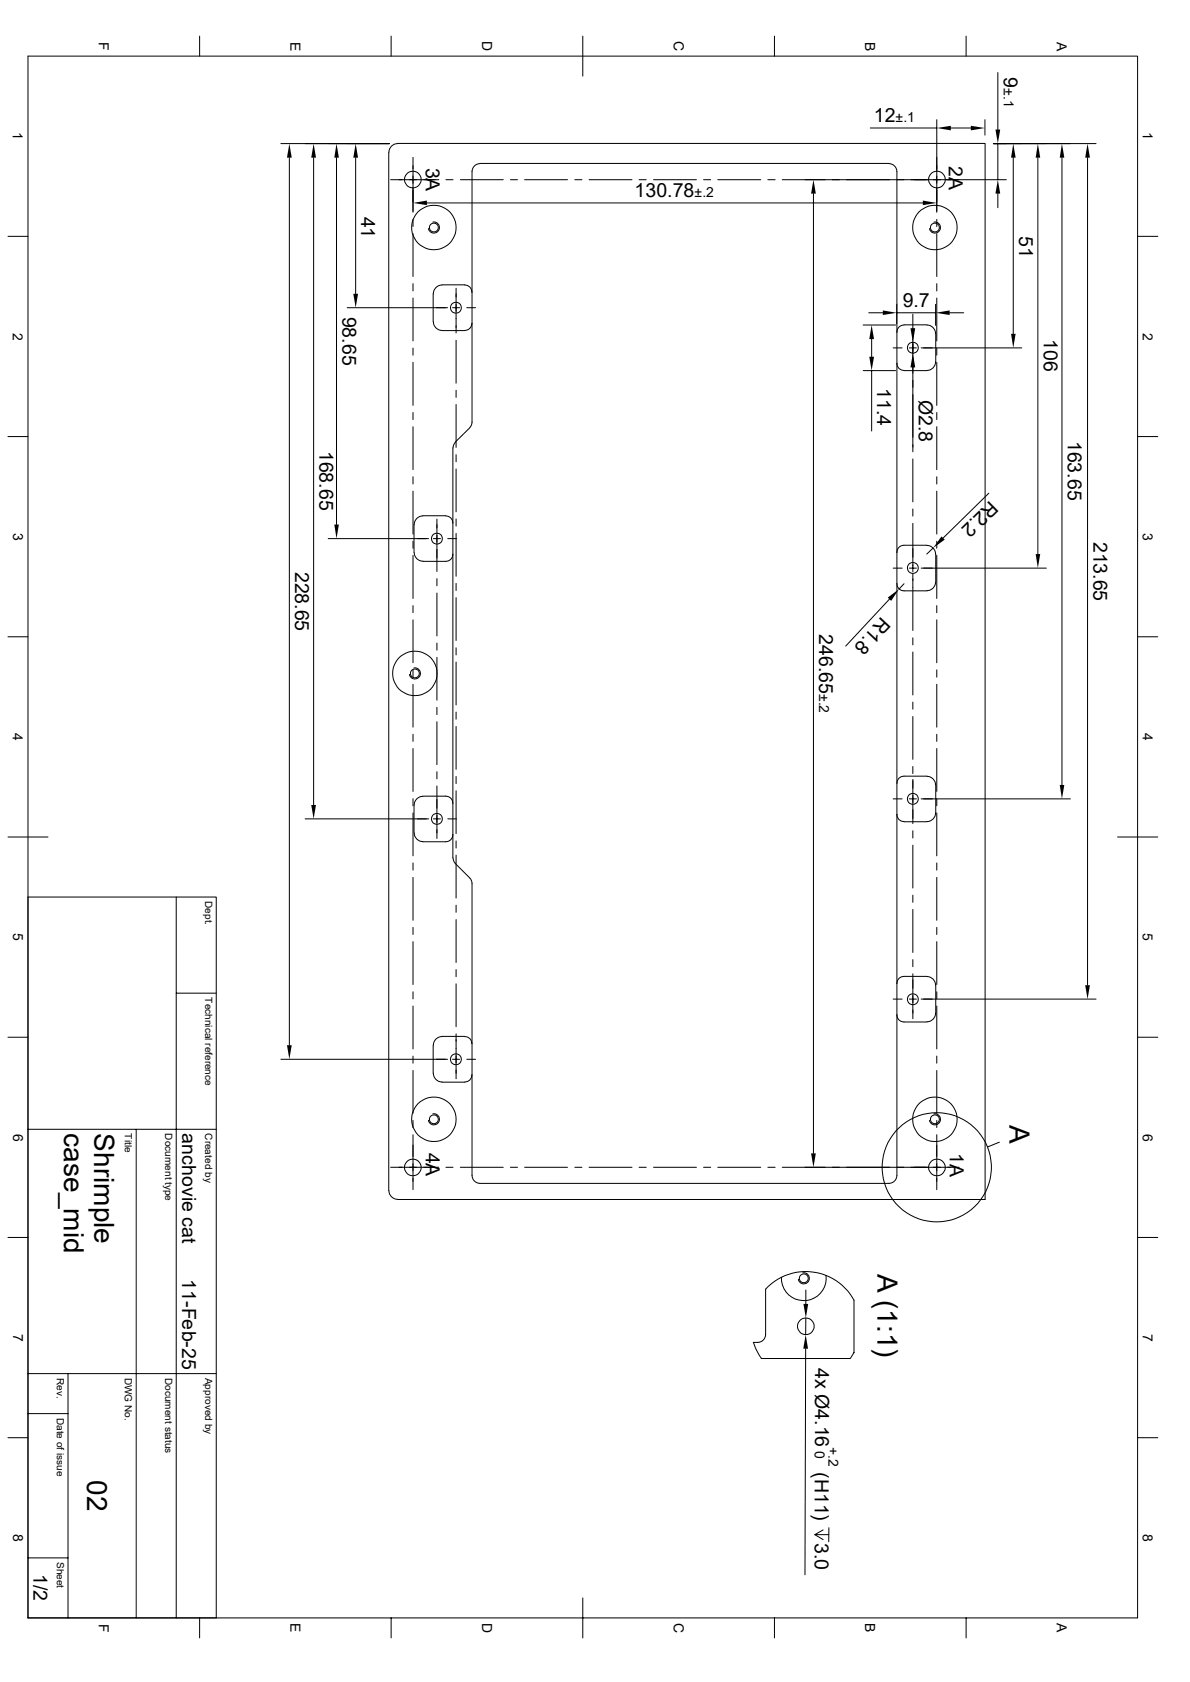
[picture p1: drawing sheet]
<svg xmlns="http://www.w3.org/2000/svg" width="297mm" height="420mm" viewBox="0 0 297 420" stroke-linecap="round" stroke-linejoin="round" font-family="sans-serif">
<g fill="none" stroke="#000" stroke-width=".25">
<path d="M7 14h276.9v390h-276.9zM49.8 9v5M97.6 9v5M145.5 9v10M193.3 9v5M241.1 9v5M249 18.1v14.2M70.1 35.9h27.1M72.2 39.4v221.6M78.3 39.4v161.6M84 39.4v91.6M88.8 39.4v34"/>
<path d="M97 38v259.3M99.2 35.9a2.17 2.17 0 0 0-2.1 2.1M99.2 35.8h146.7v263.7h-146.7M103.1 39.3v13.7M217.2 32h16.6M233.8 29.9v23.1M237.3 32h5M245.8 29.9v3.8M247.9 35.9h25.7M249 35.9v9M252.9 39.4v44M259 39.4v98.9"/>
<path d="M265 39.4v156.6M271.4 39.4v206.6M2 59h5M103.1 54.8v1.8M103.1 58.3v10.7M106.6 50.7h123.7M108 55.5a1.39 1.39 0 0 1 1.7 1.1 1.39 1.39 0 0 1-1.1 1.6 1.39 1.39 0 0 1-1.7-1.1M109.5 44.9h-12M111.3 44.9h1.8M114.9 44.9h10.7M119.8 40.9a2.02 2.02 0 0 0-2 1.9v62.6l-.3 1.1-3.9 3.9M119.8 40.8h102.1"/>
<path d="M127.4 44.9h1.8M130.9 44.9h10.7M143.5 44.9h1.7M147 44.9h10.7M159.5 44.9h1.8M163.1 44.9h10.7M175.6 44.9h1.8M179.2 44.9h10.7M191.6 44.9h1.9M195.2 44.9h56M203 48.3v239.7M221.9 40.9a2.02 2.02 0 0 1 2 1.9v250.7a2.02 2.02 0 0 1-2 2h-102.1a2.02 2.02 0 0 1-2-2v-72.9l-.3-1.1-3.9-3.9"/>
<path d="M233.1 55.5a1.39 1.39 0 0 1 1.6 1.1 1.39 1.39 0 0 1-1.1 1.6 1.39 1.39 0 0 1-1.6-1.1M233.8 54.8v1.8M233.8 58.3v10.7M249 48.3v3.6M283.9 59h5.1M86.7 76.8h25M103.1 70.8v1.8M103.1 74.4v10.7M112.9 76.8h1.8M113.8 72v11.1M116.5 76.8h2.2M117.8 72.9a1.74 1.74 0 0 0-1.8-1.7l-5.7-.1a2.24 2.24 0 0 0-2.1 2.2l-.1 7a2.24 2.24 0 0 0 2.2 2.2"/>
<path d="M216.8 78.1h3.5M223.8 76v4.9M223.8 78.1h9.7M227.8 78.4v34.4M233.5 76v5.2M233.8 70.8v1.8M233.8 74.4v10.7M237 78.1h3.5M103.1 86.9v1.8M103.1 90.5v10.7M110.3 82.5h5.7M113.8 85v10.7"/>
<path d="M113.8 97.5v1.7M117.8 80.7a1.74 1.74 0 0 1-1.8 1.8M215.4 92.5h8.1M215.4 81.2h8.1M217.6 84.7v4.4M217.6 92.5v15.1M222.9 86.9h2.3M223.9 90.7a1.74 1.74 0 0 0 1.7 1.8M225.6 81.2a1.74 1.74 0 0 0-1.7 1.7M225.6 81.1h5.8M225.6 92.5h5.8M226.9 86.9h1.8"/>
<path d="M229.9 86.9h25.1M231.4 81.2a2.17 2.17 0 0 1 2.1 2.1M233.5 90.3a2.17 2.17 0 0 1-2.1 2.2M233.6 83.3v7M233.8 86.9v1.8M233.8 90.5v10.7M2 109h5M103.1 103v1.8M103.1 106.6v10.7M103.1 119v1.9M113 111.8v102.4M113.7 110.4l-.5 .7-.1 .7"/>
<path d="M113.8 101v10.7M113.8 113.5v1.8M113.8 117.1v10.7M227.8 114.6v10.7M233.8 103v1.8M233.8 106.6v10.7M233.8 119v1.9M283.9 109h5.1M81.9 134.5h25.1M103.1 122.6v10.7M103.1 135.1v1.8M103.1 138.7v10.7"/>
<path d="M103.3 131v7M103.4 138a2.24 2.24 0 0 0 2.1 2.2h5.8a1.74 1.74 0 0 0 1.7-1.8M105.5 128.8h5.8M105.5 128.8a2.17 2.17 0 0 0-2.1 2.2M108.2 134.5h1.7M109.1 129.6v13.1M111.3 128.8a1.74 1.74 0 0 1 1.7 1.8M111.8 134.5h2.2M113.8 129.6v1.8M113.8 133.2v10.7M227.8 127.1v1.8M227.8 130.7v12"/>
<path d="M231.4 136.2a2.17 2.17 0 0 1 2.1 2.1M231.4 136.1h-5.8a1.74 1.74 0 0 0-1.7 1.8M232.9 136.8l-1.6 1.5M233.6 138.3v7M233.8 122.6v10.7M233.8 135.1v1.8M233.8 138.7v10.7M246.8 123.1l-11.4 11.3M2 159h5M103.1 151.2v1.8M103.1 154.8v10.7M109.1 144.5v1.8"/>
<path d="M109.1 148.1v10.7M113.8 145.7v1.7M113.8 149.2v10.7M222 149.6l-10.9 11.7M222.9 141.9h2.3M225.6 145.8l-1.2 1.3M226.9 141.9h1.8M227.8 143.2v14.2M227.8 159.3v1.7M229.9 141.9h31.3M233.5 145.3a2.24 2.24 0 0 1-2.1 2.2h-5.8a1.74 1.74 0 0 1-1.7-1.7M233.8 151.2v1.8"/>
<path d="M233.8 154.8v10.7M283.9 159h5.1M103.1 167.3v1.8M103.1 170.9v10.7M103.3 166.8a1.39 1.39 0 0 1 1.6 1.1 1.39 1.39 0 0 1-1.1 1.6 1.39 1.39 0 0 1-1.6-1.1M109.1 160.6v1.7M109.1 164.1v10.7M109.1 176.6v1.8M113.8 161.8v1.7M113.8 165.3v10.7M113.8 177.8v1.8M227.8 162.8v10.7"/>
<path d="M227.8 175.3v1.8M227.8 178.9v10.7M233.8 167.3v1.8M233.8 170.9v10.7M103.1 183.3v1.8M103.1 186.9v10.7M103.1 199.4v1.8M105.5 198.8h5.8a1.74 1.74 0 0 1 1.7 1.8M105.5 198.8a2.17 2.17 0 0 0-2.1 2.2M109.1 180.2v10.7M109.1 192.7v1.8M109.1 196.3v13.1"/>
<path d="M113.8 181.4v10.7M113.8 193.9v1.8M113.8 197.4v10.8M222.9 199.5h2.3M226.9 199.5h1.8M227.8 191.4v1.8M227.8 194.6v11.1M229.9 199.5h37.3M231.4 193.8a2.17 2.17 0 0 1 2.1 2.2M231.4 193.8h-5.8a1.74 1.74 0 0 0-1.7 1.8M233.6 196v7M233.8 183.3v1.8"/>
<path d="M233.8 186.9v10.7M233.8 199.4v1.8M2 209h10M76.2 204.5h30.8M103.1 203v10.7M103.1 215.5v1.8M103.1 219.1v10.7M103.3 201v7M103.4 208a2.17 2.17 0 0 0 2.1 2.1M108.2 204.5h1.7M111.8 204.5h2.2M113 208.4a1.74 1.74 0 0 1-1.7 1.8h-5.8"/>
<path d="M113.1 214.2l.1 .8 .5 .6M113.8 210v1.8M113.8 213.5v10.7M227.8 207.4v1.9M227.8 211v10.7M233.5 203a2.24 2.24 0 0 1-2.1 2.2l-5.8-.1a1.74 1.74 0 0 1-1.7-1.7M233.8 203v10.7M233.8 215.5v1.8M233.8 219.1v10.7M278.9 209h10.1M7 224h47v180M44 224v180"/>
<path d="M103.1 231.6v1.7M103.1 235.1v10.7M113.8 226v1.8M113.8 229.6v10.7M227.8 223.5v1.8M227.8 227.1v10.7M227.8 239.6v1.8M233.8 231.6v1.7M233.8 235.1v10.7M2 259h5M44 248h10M103.1 247.6v1.8"/>
<path d="M103.1 251.2v10.7M110.3 258.8h5.7M110.3 258.8a2.17 2.17 0 0 0-2.1 2.2l-.1 7a2.24 2.24 0 0 0 2.2 2.2M113.8 242.1v1.8M113.8 245.7v10.7M113.8 258.1v11.3M116 258.8a1.74 1.74 0 0 1 1.8 1.8M222.9 249.5h2.3M223.9 253.4a1.74 1.74 0 0 0 1.7 1.8h5.8M226.9 249.5h1.8M227.8 243.2v11.2M229.9 249.5h43.7"/>
<path d="M231.4 243.8a2.17 2.17 0 0 1 2.1 2.2M231.4 243.8h-5.8a1.74 1.74 0 0 0-1.7 1.8M233.5 253a2.17 2.17 0 0 1-2.1 2.1M233.6 246v7M233.8 247.6v1.8M233.8 251.2v10.7M283.9 259h5.1M70.1 264.5h41.6M103.1 263.7v1.8M103.1 267.3v10.7M103.1 279.8v1.8M108 278.1a1.39 1.39 0 0 1 1.7 1.1 1.39 1.39 0 0 1-1.1 1.7 1.39 1.39 0 0 1-1.7-1.2"/>
<path d="M110.3 270.2h5.7M112.9 264.5h1.8M116.5 264.5h2.2M117.8 268.4a1.74 1.74 0 0 1-1.8 1.8M233.1 278.1a1.39 1.39 0 0 1 1.6 1.1 1.39 1.39 0 0 1-1.1 1.7 1.39 1.39 0 0 1-1.6-1.2M233.8 263.7v1.8M233.8 267.3v10.7M233.8 279.8v1.8M7 282h47M34 282v122M97.1 297.3a2.17 2.17 0 0 0 2.1 2.2M103.1 283.3v13.8"/>
<path d="M109.5 291.5h-12M111.3 291.5h1.8M114.9 291.5h10.7M127.4 291.5h1.8M130.9 291.5h10.7M143.5 291.5h1.7M147 291.5h10.7M159.5 291.5h1.8M163.1 291.5h10.7M175.6 291.5h1.8M179.2 291.5h10.7M191.6 291.5h1.9"/>
<path d="M195.2 291.5h44.2M233.8 283.3v13.8M249.4 285.2l-2.9 1.2M2 309h5M195 318.9l-2 1.3-1.9 1.7v11.3a2.02 2.02 0 0 1-2 2h-1.1M200.4 317.8a1.39 1.39 0 0 1 1.6 1.1 1.39 1.39 0 0 1-1.1 1.7 1.39 1.39 0 0 1-1.6-1.2M206.2 318.5a13.6 13.6 0 0 1 6.9 6.2v13l-.9 1.5h-22.2M206.2 318.5a5.6 5.6 0 0 1-5.3 6.3 5.6 5.6 0 0 1-5.9-5.9M206.2 318.5a13.5 13.5 0 0 0-11.2 .4M283.9 309h5.1M188 335.2l.6 1.4 1.4 2.6M201.1 336.8l-.2 56.4"/>
<path d="M201.1 322.1v3.5M201.1 329.1v4.1M2 359h5M7 353h10M7 343h47M17 343v61M283.9 359h5.1M7 389h10M145.5 399v10M203.4 383.2l2 1.2M205.4 382l-2 1.2h3.4M206.9 381.5l-.1 3.5"/>
<path d="M49.8 404v5M97.6 404v5M193.3 404v5M241.1 404v5"/>
<circle cx="103" cy="44.8" r="2.07"/>
<circle cx="108.3" cy="56.8" r="5.5"/>
<circle cx="108.3" cy="56.8" r="1.11"/>
<circle cx="233.3" cy="56.8" r="5.5"/>
<circle cx="233.3" cy="56.8" r="1.11"/>
<circle cx="233.8" cy="44.8" r="2.07"/>
<circle cx="113.8" cy="76.8" r="1.36"/>
<circle cx="227.8" cy="86.8" r="1.36"/>
<circle cx="109.1" cy="134.5" r="1.36"/>
<circle cx="227.8" cy="141.8" r="1.36"/>
<circle cx="103.5" cy="168.2" r="5.5"/>
<circle cx="103.6" cy="168.1" r="1.11"/>
<circle cx="227.8" cy="199.5" r="1.36"/>
<circle cx="109.1" cy="204.5" r="1.36"/>
<circle cx="227.8" cy="249.5" r="1.36"/>
<circle cx="108.3" cy="279.5" r="5.5"/>
<circle cx="108.3" cy="279.5" r="1.11"/>
<circle cx="113.8" cy="264.5" r="1.36"/>
<circle cx="233.3" cy="279.5" r="5.5"/>
<circle cx="233.3" cy="279.5" r="1.11"/>
<circle cx="103" cy="291.5" r="2.07"/>
<circle cx="233.8" cy="291.5" r="13.6"/>
<circle cx="233.8" cy="291.5" r="2.07"/>
<circle cx="200.6" cy="319.2" r="1.11"/>
<circle cx="201.1" cy="331.2" r="2.07"/>
</g>
<g fill="#000">
<path d="M72.2 35.9l.6 3.5h-1.2zM78.3 35.9l.6 3.5h-1.2zM84 35.9l.6 3.5h-1.2zM88.8 35.9l.6 3.5h-1.2zM233.8 32l3.5-.6v1.2zM242.3 31.4l3.5 .6-3.5 .6zM248.5 32.3h1.1l-.6 3.6zM252.9 35.9l.6 3.5h-1.2zM259 35.9l.6 3.5h-1.1zM265 35.9l.6 3.5h-1.1zM271.4 35.9l.6 3.5h-1.2zM103.1 50.7l3.5-.6v1.1z"/>
<path d="M203 44.9l.6 3.4h-1.2zM230.3 50.1l3.5 .6-3.5 .5zM249 44.9l.6 3.4h-1.1zM88.2 73.4h1.2l-.6 3.4zM220.3 77.5l3.5 .6-3.5 .6zM233.5 78.1l3.5-.6v1.2zM217.6 81.2l.5 3.5h-1.1zM217 89.1h1.1l-.5 3.4zM227.2 82h1.2l-.6 3.5zM227.8 88.2l.6 3.5h-1.2zM252.3 83.4h1.2l-.6 3.5zM83.4 131h1.2l-.6 3.5z"/>
<path d="M235 133.9l.8 .8-2.9 2.1zM258.5 138.3h1.1l-.6 3.6zM221.6 149.2l2.8-2.1-2 2.9zM264.5 196h1.1l-.6 3.5zM77.7 201h1.2l-.6 3.5zM270.8 246h1.2l-.6 3.5zM71.6 261h1.2l-.6 3.5zM202.4 288h1.2l-.6 3.5zM201.1 333.2l.6 3.6h-1.2zM200.5 325.6h1.2l-.6 3.5z"/>
</g>
<g font-size="7">
<text x="251.9" y="280.9" transform="rotate(90 251.9 280.9)">A</text>
<text x="16" y="283" transform="rotate(90 16 283)">case_mid</text>
<text x="23.5" y="283" transform="rotate(90 23.5 283)">Shrimple</text>
<text x="219" y="318" transform="rotate(90 219 318)">A (1:1)</text>
<text x="21.7" y="369.6" transform="rotate(90 21.7 369.6)">02</text>
</g>
<g font-size="4.9">
<text x="250.5" y="19.3" transform="rotate(90 250.5 19.3)">9</text>
<text x="218.1" y="30.6">12</text>
<text x="106.3" y="41.8" transform="rotate(90 106.3 41.8)">3A</text>
<text x="236.8" y="41.6" transform="rotate(90 236.8 41.6)">2A</text>
<text x="158.4" y="49.2">130.78</text>
<text x="90.2" y="54.1" transform="rotate(90 90.2 54.1)">41</text>
<text x="254.4" y="59" transform="rotate(90 254.4 59)">51</text>
<text x="225.3" y="76.6">9.7</text>
<text x="85.5" y="79" transform="rotate(90 85.5 79)">98.65</text>
<text x="260.5" y="84.6" transform="rotate(90 260.5 84.6)">106</text>
<text x="218.9" y="96.9" transform="rotate(90 218.9 96.9)">11.4</text>
<text x="229.4" y="99.8" transform="rotate(90 229.4 99.8)">Ø2.8</text>
<text x="79.7" y="112.5" transform="rotate(90 79.7 112.5)">168.65</text>
<text x="266.5" y="110" transform="rotate(90 266.5 110)">163.65</text>
<text x="247.1" y="124.8" transform="rotate(135 247.1 124.8)">R2.2</text>
<text x="272.9" y="135.2" transform="rotate(90 272.9 135.2)">213.65</text>
<text x="73.7" y="142.7" transform="rotate(90 73.7 142.7)">228.65</text>
<text x="220" y="153.9" transform="rotate(133 220 153.9)">R1.8</text>
<text x="204.5" y="158.3" transform="rotate(90 204.5 158.3)">246.65</text>
<text x="45.5" y="283" transform="rotate(90 45.5 283)">anchovie cat</text>
<text x="106.3" y="287.8" transform="rotate(90 106.3 287.8)">4A</text>
<text x="237.1" y="287.9" transform="rotate(90 237.1 287.9)">1A</text>
<text x="45.5" y="319.4" transform="rotate(90 45.5 319.4)">11-Feb-25</text>
<text x="203.5" y="341.6" transform="rotate(90 203.5 341.6)">4x Ø4.16</text>
<text x="203.4" y="367.6" transform="rotate(90 203.4 367.6)">(H11)</text>
<text x="203.4" y="385.3" transform="rotate(90 203.4 385.3)">3.0</text>
<text x="8.3" y="393.1" transform="rotate(90 8.3 393.1)">1/2</text>
</g>
<g font-size="3.5">
<text x="24.6" y="10.5" transform="rotate(90 24.6 10.5)">F</text>
<text x="72.5" y="10.4" transform="rotate(90 72.5 10.4)">E</text>
<text x="120.3" y="10.2" transform="rotate(90 120.3 10.2)">D</text>
<text x="168.1" y="10.2" transform="rotate(90 168.1 10.2)">C</text>
<text x="215.9" y="10.4" transform="rotate(90 215.9 10.4)">B</text>
<text x="263.8" y="10.4" transform="rotate(90 263.8 10.4)">A</text>
<text x="250.5" y="22.1" transform="rotate(90 250.5 22.1)">±.1</text>
<text x="3.2" y="33.1" transform="rotate(90 3.2 33.1)">1</text>
<text x="223.5" y="30.6">±.1</text>
<text x="285.2" y="33.1" transform="rotate(90 285.2 33.1)">1</text>
<text x="173.4" y="49.2">±.2</text>
<text x="3.2" y="83" transform="rotate(90 3.2 83)">2</text>
<text x="285.2" y="83.1" transform="rotate(90 285.2 83.1)">2</text>
<text x="3.3" y="133.1" transform="rotate(90 3.3 133.1)">3</text>
<text x="285.2" y="133" transform="rotate(90 285.2 133)">3</text>
<text x="204.5" y="173.2" transform="rotate(90 204.5 173.2)">±.2</text>
<text x="3.2" y="183" transform="rotate(90 3.2 183)">4</text>
<text x="285.2" y="183.1" transform="rotate(90 285.2 183.1)">4</text>
<text x="3.3" y="233" transform="rotate(90 3.3 233)">5</text>
<text x="285.2" y="233" transform="rotate(90 285.2 233)">5</text>
<text x="3.3" y="283" transform="rotate(90 3.3 283)">6</text>
<text x="285.2" y="283" transform="rotate(90 285.2 283)">6</text>
<text x="3.3" y="333" transform="rotate(90 3.3 333)">7</text>
<text x="285.2" y="333" transform="rotate(90 285.2 333)">7</text>
<text x="203.4" y="362.4" transform="rotate(90 203.4 362.4)">0</text>
<text x="206.8" y="361.3" transform="rotate(90 206.8 361.3)">+.2</text>
<text x="3.3" y="383" transform="rotate(90 3.3 383)">8</text>
<text x="285.2" y="383" transform="rotate(90 285.2 383)">8</text>
<text x="24.6" y="405.4" transform="rotate(90 24.6 405.4)">F</text>
<text x="72.5" y="405.3" transform="rotate(90 72.5 405.3)">E</text>
<text x="120.3" y="405.2" transform="rotate(90 120.3 405.2)">D</text>
<text x="168.1" y="405.2" transform="rotate(90 168.1 405.2)">C</text>
<text x="215.9" y="405.3" transform="rotate(90 215.9 405.3)">B</text>
<text x="263.8" y="405.3" transform="rotate(90 263.8 405.3)">A</text>
</g>
<g font-size="2.5">
<text x="51.2" y="225" transform="rotate(90 51.2 225)">Dept.</text>
<text x="51.2" y="249" transform="rotate(90 51.2 249)">Technical reference</text>
<text x="31.2" y="283" transform="rotate(90 31.2 283)">Title</text>
<text x="41.2" y="283" transform="rotate(90 41.2 283)">Document type</text>
<text x="51.2" y="283" transform="rotate(90 51.2 283)">Created by</text>
<text x="14.2" y="344" transform="rotate(90 14.2 344)">Rev.</text>
<text x="31.2" y="344" transform="rotate(90 31.2 344)">DWG No.</text>
<text x="41.2" y="344" transform="rotate(90 41.2 344)">Document status</text>
<text x="51.2" y="344" transform="rotate(90 51.2 344)">Approved by</text>
<text x="14.2" y="354" transform="rotate(90 14.2 354)">Date of issue</text>
<text x="14.2" y="390" transform="rotate(90 14.2 390)">Sheet</text>
</g>
</svg>
